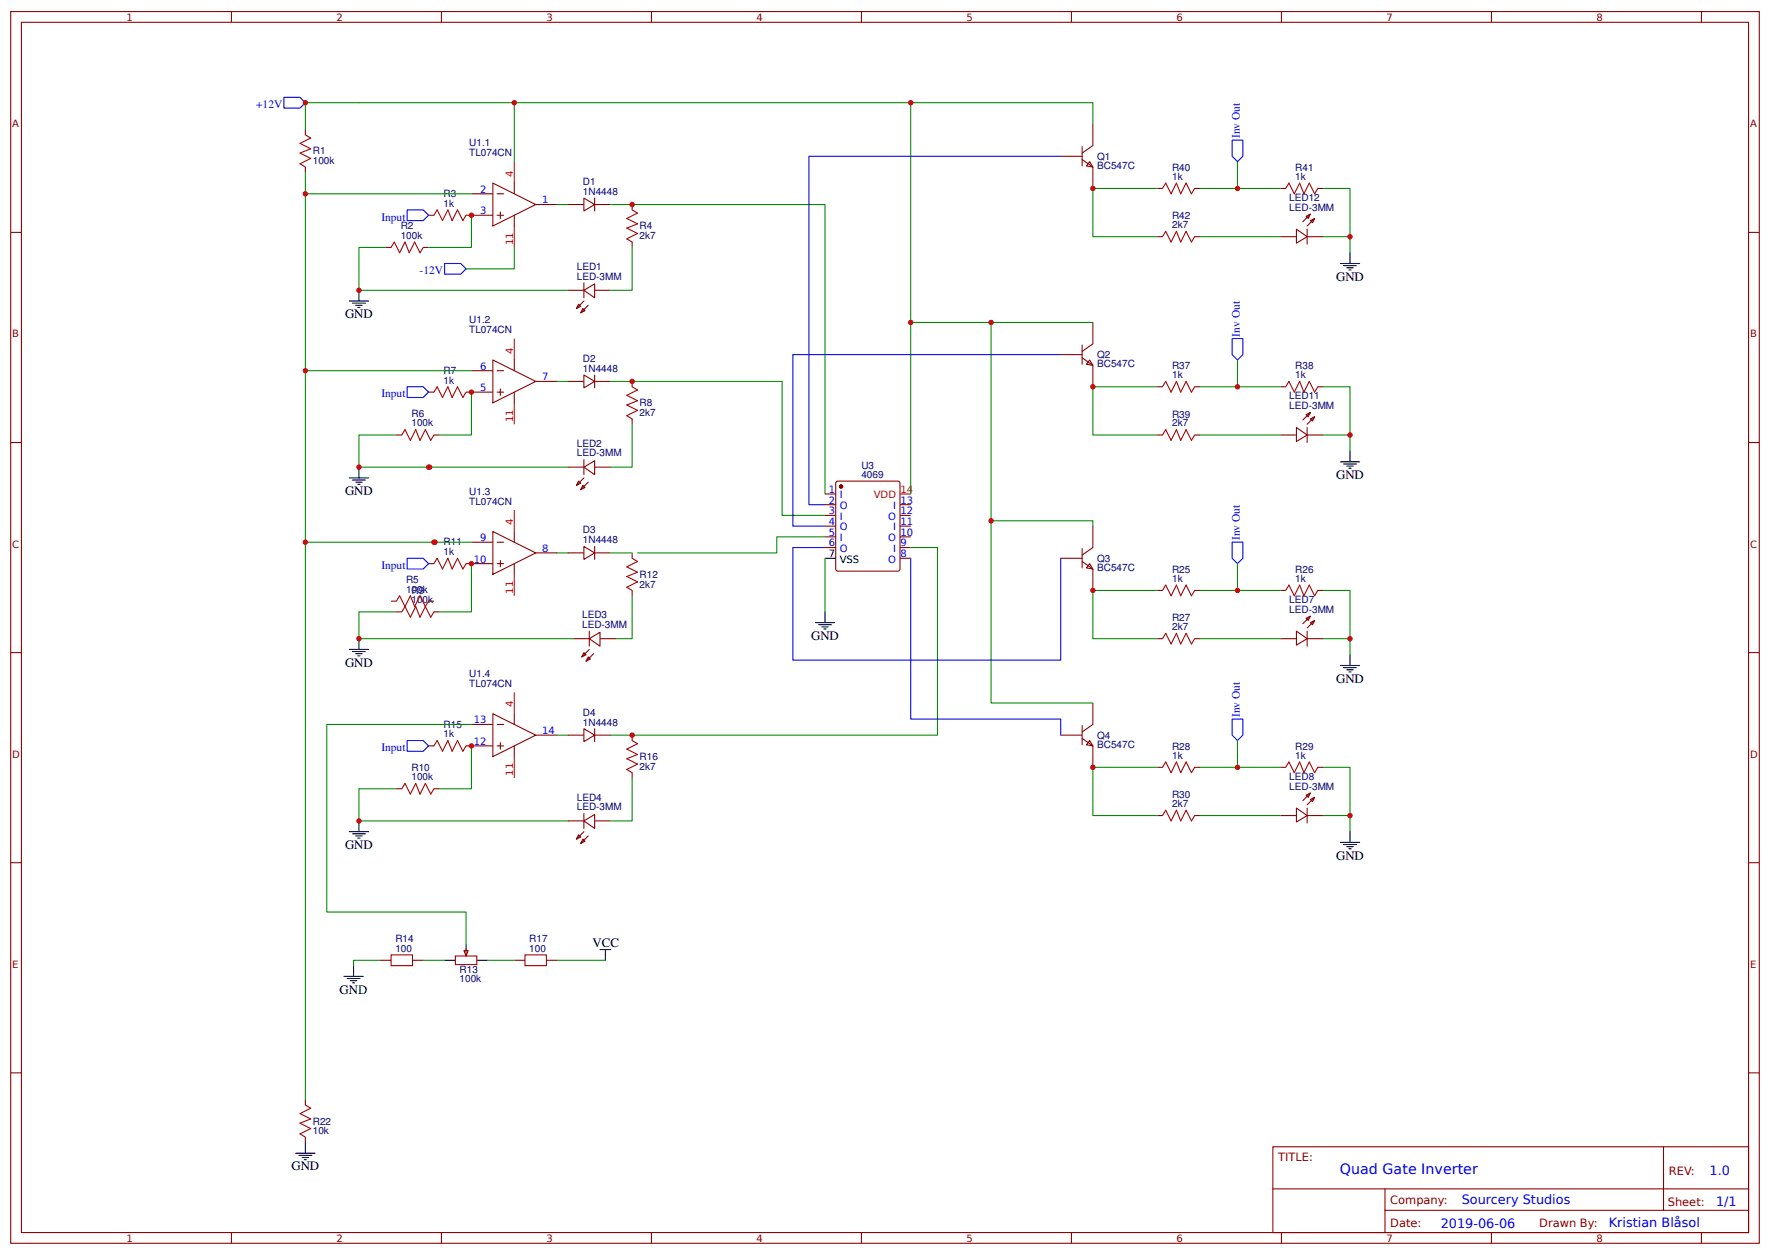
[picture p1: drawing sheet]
<svg xmlns="http://www.w3.org/2000/svg" width="437mm" height="310mm" viewBox="0 0 437 310" stroke-linecap="round" stroke-linejoin="round" font-family="sans-serif">
<g fill="none" stroke="#800" stroke-width=".26">
<path d="M2.6 2.9h431.8v304h-431.8zM5.3 5.5h426.5v298.7h-426.5zM57.1 2.9v2.6M109 2.9v2.6M160.9 2.9v2.6M212.7 2.9v2.6M264.6 2.9v2.6M316.4 2.9v2.6M368.3 2.9v2.6M420.2 2.9v2.6M2.6 57.4h2.7M105.8 53.1h1.4"/>
<path d="M115.1 53.1h6.6M116.4 47.8h5.3M121.7 45.2l10.6 5.3-10.6 5.3zM122.8 47.8h1.6M122.8 53.1h1.6M123.6 52.3v1.6M127 45.2v2.6M127 53.1v2.7M132.3 50.5h5.3M140.2 50.5h4M144.2 48.9l2.6 1.6-2.6 1.6zM146.8 50.5h4"/>
<path d="M146.8 48.9v3.2M156.1 50.5v1.3M156.1 59.7v1.4M431.8 57.4h2.6M140.2 71.6h4M142.9 75.1l.5 .5-1.1 .5zM143.9 76.1l.6 .6-1.1 .5zM144.2 71.6l2.6-1.5v3.4zM144.2 74.3l-1.9 1.8M144.2 69.8v3.7M145.3 75.4l-1.9 1.8M146.8 71.6h4"/>
<path d="M105.8 96.8h1.4M115.1 96.8h6.6M116.4 91.5h5.3M121.7 88.8l10.6 5.3-10.6 5.3zM122.8 91.5h1.6M122.8 96.8h1.6M123.6 96v1.6M127 88.8v2.7M127 96.8v2.6M132.3 94.1h5.3M140.2 94.1h4M144.2 92.6l2.6 1.5-2.6 1.6z"/>
<path d="M146.8 94.1h4M146.8 92.6v3.1M156.1 94.1v1.4M2.6 109.2h2.7M140.2 115.3h4M142.9 118.7l.5 .6-1.1 .5zM143.9 119.8l.6 .5-1.1 .6zM144.2 115.3l2.6-1.6v3.5zM144.2 113.5v3.7M144.2 118l-1.9 1.8M145.3 119l-1.9 1.9M146.8 115.3h4"/>
<path d="M156.1 103.4v1.3M206.4 119l.5-.3h14.8l.5 .3v21.4l-.2 .5-15.1 .1-.5-.3zM431.8 109.2h2.6M105.8 139.1h1.4M115.1 139.1h6.6M116.4 133.8h5.3M121.7 131.2l10.6 5.3-10.6 5.3zM122.8 133.8h1.6M122.8 139.1h1.6M123.6 138.3v1.6M127 131.2v2.6M127 139.1v2.7"/>
<path d="M132.3 136.5h5.3M140.2 136.5h4M144.2 134.9l2.6 1.6-2.6 1.6zM146.8 136.5h4M146.8 134.9v3.2M156.1 136.5v1.3M203.7 121.9h2.7M203.7 124.6h2.7M203.7 127.2h2.7M203.7 129.9h2.7M203.7 132.5h2.7M203.7 135.1h2.7"/>
<path d="M222.2 124.6h2.7M222.2 127.2h2.7M222.2 129.9h2.7M222.2 132.5h2.7M222.2 135.1h2.7M222.2 137.8h2.7M141.6 157.6h3.9M145.5 157.6l2.7-1.5v3.4zM145.5 155.8v3.7M148.2 157.6h3.9M156.1 145.7v1.4M2.6 161.1h2.7"/>
<path d="M116.4 178.8h5.3M121.7 176.2l10.6 5.3-10.6 5.2zM122.8 178.8h1.6M127 176.2v2.6M144.2 179.9l2.6 1.6-2.6 1.5zM144.2 161.1l.5 .5-1 .5zM145.3 162.1l.5 .6-1.1 .5zM145.5 160.3l-1.8 1.8M146.6 161.3l-1.9 1.9M146.8 179.9v3.1M431.8 161.1h2.6M105.8 184.1h1.4"/>
<path d="M115.1 184.1h6.6M122.8 184.1h1.6M123.6 183.3v1.6M127 184.1v2.6M132.3 181.5h5.3M140.2 181.5h4M146.8 181.5h4M156.1 181.5v1.3M156.1 190.7v1.3M2.6 212.9h2.7M140.2 202.6h4M142.9 206.1l.5 .5-1.1 .5z"/>
<path d="M143.9 207.1l.6 .5-1.1 .6zM144.2 202.6l2.6-1.6v3.5zM144.2 200.8v3.7M144.2 205.3l-1.9 1.8M145.3 206.3l-1.9 1.9M146.8 202.6h4M431.8 212.9h2.6M2.6 264.8h2.7M75.4 271.4v1.3M431.8 264.8h2.6M75.4 280.7v1.3M314.3 283.1h117.5v21.1h-117.5z"/>
<path d="M314.4 293.4h117.3M342 298.7h89.7M342 293.4v10.6M410.8 283.1v15.6M57.1 304.2v2.7M109 304.2v2.7M160.9 304.2v2.7M212.7 304.2v2.7M264.6 304.2v2.7M316.4 304.2v2.7M368.3 304.2v2.7M420.2 304.2v2.7"/>
</g>
<path d="M127 39.9v5.3M127 55.8v5.3M127 83.6v5.2M127 99.4v5.3M127 125.9v5.3M222.2 121.9h2.7M127 141.8v5.3M127 170.9v5.3M127 186.7v5.3" fill="none" stroke="#f00" stroke-width=".26"/>
<path d="M107.2 53.1l.7-1.3 1.4 2.7 1.3-2.7 1.1 2.7 1.3-2.7 1.3 2.7 .8-1.4M156.1 51.8l1.3 .8-2.6 1.3 2.6 1.3-2.6 1.1 2.6 1.3-2.6 1.3 1.3 .8M107.2 96.8l.7-1.3 1.4 2.6 1.3-2.6 1.1 2.6 1.3-2.6 1.3 2.6 .8-1.3M156.1 95.5l1.3 .8-2.6 1.3 2.6 1.3-2.6 1.1 2.6 1.3-2.6 1.3 1.3 .8M107.2 139.1l.7-1.3 1.4 2.6 1.3-2.6 1.1 2.6 1.3-2.6 1.3 2.6 .8-1.3M156.1 137.8l1.3 .8-2.6 1.3 2.6 1.3-2.6 1.1 2.6 1.3-2.6 1.3 1.3 .8M107.2 184.1l.7-1.3 1.4 2.6 1.3-2.6 1.1 2.6 1.3-2.6 1.3 2.6 .8-1.3M156.1 182.8l1.3 .8-2.6 1.3 2.6 1.3-2.6 1.1 2.6 1.3-2.6 1.3 1.3 .8M75.4 272.7l1.3 .8-2.6 1.3 2.6 1.4-2.6 1 2.6 1.4-2.6 1.3 1.3 .8" fill="none" stroke="#a00000" stroke-width=".26"/>
<g fill="none" stroke="#080" stroke-width=".26">
<path d="M88.6 25.3h38.4v14.6M127 25.3h97.9v96.6M75.4 47.8h41M137.6 50.5h2.6M150.8 50.5h52.9v71.4M95.2 61.1h-6.6v10.5h51.6M127 61.1v5.3h-11.9M156.1 61.1v10.5h-5.3M75.4 91.5h41M137.6 94.1h2.6M150.8 94.1h42.3v33.1h10.6M156.1 104.7v10.6h-5.3"/>
<path d="M137.6 136.5h2.6M150.8 136.5h5.3M203.7 132.5h-11.9v4h-34.4M203.7 137.8v13.2M224.9 135.1h6.6v46.4h-80.7M97.9 151h-9.3v6.6h53M156.1 147.1v10.5h-4M97.9 194.7h-9.3v7.9h51.6M137.6 181.5h2.6M156.1 192v10.6h-5.3"/>
</g>
<path d="M70.1 24h4l1.3 1.3-1.3 1.4h-4zM100.5 51.8h4l1.3 1.3-1.3 1.4h-4zM109.8 65h4l1.3 1.4-1.3 1.3h-4zM100.5 95.5h4l1.3 1.3-1.3 1.3h-4zM100.5 137.8h4l1.3 1.3-1.3 1.3h-4zM100.5 182.8h4l1.3 1.3-1.3 1.3h-4z" fill="none" stroke="#00f" stroke-width=".26"/>
<g fill="none" stroke="#000" stroke-width=".26">
<path d="M86.3 74.3h4.7M87 74.8h3.2M87.8 75.4h1.6M88.4 75.9h.5M88.6 71.6v2.7M86.3 118h4.7M87 118.5h3.2M87.8 119h1.6M88.4 119.5h.5M88.6 115.3v2.7M203.7 137.8h2.7M88.6 157.6v2.7"/>
<path d="M201.3 153.7h4.8M202.1 154.2h3.2M202.9 154.7h1.6M203.5 155.3h.5M203.7 151v2.7M86.3 160.3h4.7M87 160.8h3.2M87.8 161.3h1.6M88.4 161.9h.5M86.3 205.3h4.7M87 205.8h3.2M87.8 206.3h1.6"/>
<path d="M88.4 206.9h.5M88.6 202.6v2.7M73 284.6h4.8M73.8 285.2h3.2M74.6 285.7h1.6M75.1 286.2h.6M75.4 282v2.6"/>
</g>
<circle cx="207.7" cy="120.1" r=".4" fill="#800" stroke="#800" stroke-width=".26"/>
<path d="M269.1 39.9l.8 1.3-1.6-.2z" fill="#fefefe" stroke="#800" stroke-width=".26"/>
<path d="M261.9 38.6h5.3M267.2 39.4l2.7 1.8v5.3M267.2 36.2v4.8M269.9 30.6v5.3l-2.7 1.9" fill="none" stroke="#800" stroke-width=".26"/>
<path d="M269.1 88.8l.8 1.4-1.6-.3z" fill="#fefefe" stroke="#800" stroke-width=".26"/>
<path d="M269.9 79.6v5.3l-2.7 1.8M261.9 87.5h5.3M267.2 88.3l2.7 1.9v5.3M267.2 85.1v4.8" fill="none" stroke="#800" stroke-width=".26"/>
<path d="M269.1 139.1l.8 1.3-1.6-.2z" fill="#fefefe" stroke="#800" stroke-width=".26"/>
<path d="M261.9 137.8h5.3M267.2 138.6l2.7 1.8v5.3M267.2 135.4v4.8M269.9 129.9v5.2l-2.7 1.9" fill="none" stroke="#800" stroke-width=".26"/>
<path d="M269.1 182.8l.8 1.3-1.6-.3z" fill="#fefefe" stroke="#800" stroke-width=".26"/>
<g fill="none" stroke="#800" stroke-width=".26">
<path d="M75.4 32v1.3M75.4 41.2v1.3M285.8 46.5h1.3M285.8 58.4h1.3M295 46.5h1.3M295 58.4h1.3M316.2 46.5h1.3M316.2 58.4h3.9M320.1 56.6l2.7 1.8-2.7 1.6zM322.5 53.4l1.1-.5-.5 1zM322.8 56.6v3.7M322.8 58.4h4"/>
<path d="M323.6 54.5l1-.6-.5 1.1zM323.6 52.9l-1.9 1.8M324.6 53.9l-1.8 1.9M325.4 46.5h1.4M95.2 61.1h1.4M104.5 61.1h1.3M285.8 95.5h1.3M295 95.5h1.3M316.2 95.5h1.3M325.4 95.5h1.4M97.9 107.4h1.3M107.2 107.4h1.3"/>
<path d="M285.8 107.4h1.3M295 107.4h1.3M316.2 107.4h3.9M320.1 105.5l2.7 1.9-2.7 1.6zM322.5 102.3l1.1-.5-.5 1.1zM322.8 105.5v3.7M322.8 107.4h4M323.6 103.4l1-.5-.5 1zM323.6 101.8l-1.9 1.9M324.6 102.9l-1.8 1.8M96.6 148.4h1.3M97.9 151h1.3"/>
<path d="M105.8 148.4h1.4M107.2 151h1.3M285.8 145.7h1.3M285.8 157.6h1.3M295 145.7h1.3M295 157.6h1.3M316.2 145.7h1.3M316.2 157.6h3.9M320.1 155.8l2.7 1.8-2.7 1.6zM322.5 152.6l1.1-.5-.5 1zM322.8 157.6h4M322.8 155.8v3.7"/>
<path d="M323.6 153.7l1-.6-.5 1.1zM323.6 152.1l-1.9 1.8M324.6 153.1l-1.8 1.9M325.4 145.7h1.4M267.2 179.1v4.7M269.9 173.5v5.3l-2.7 1.9M97.9 194.7h1.3M107.2 194.7h1.3M261.9 181.5h5.3M267.2 182.2l2.7 1.9v5.3M285.8 189.4h1.3M295 189.4h1.3"/>
<path d="M316.2 189.4h1.3M320.1 199.4l2.7 1.9-2.7 1.6zM322.5 196.3l1.1-.6-.5 1.1zM322.8 199.4v3.7M323.6 197.3l1-.5-.5 1.1zM323.6 195.7l-1.9 1.9M324.6 196.8l-1.8 1.8M325.4 189.4h1.4M285.8 201.3h1.3M295 201.3h1.3M316.2 201.3h3.9M322.8 201.3h4"/>
<path d="M93.9 237h2.7M101.9 237h2.6M114.6 234.6h1l-.5 1.4zM115.1 234.1v1.6M127 237h2.6M134.9 237h2.7"/>
</g>
<g fill="none" stroke="#080" stroke-width=".26">
<path d="M88.6 25.3h-13.2v6.7M224.9 25.3h45v5.3M305.6 39.9v6.6M75.4 42.5v228.9M116.4 53.1v8h-10.6M285.8 46.5h-15.9v11.9h15.9M296.3 46.5h19.9M296.3 58.4h19.9M326.8 58.4h6.6v4M326.8 46.5h6.6v11.9M224.9 79.6h45M244.7 79.6v48.9h25.2v1.4"/>
<path d="M116.4 96.8v10.6h-7.9M285.8 95.5h-15.9v11.9h15.9M296.3 95.5h19.9M305.6 88.8v6.7M326.8 95.5h6.6v11.9M97.9 107.4h-9.3v7.9h17.5M105.8 115.3h34.4M296.3 107.4h19.9M326.8 107.4h6.6v3.9M75.4 133.8h41M116.4 139.1v11.9h-7.9M244.7 128.5v45h25.2"/>
<path d="M305.6 139.1v6.6M285.8 145.7h-15.9v11.9h15.9M296.3 145.7h19.9M296.3 157.6h19.9M326.8 157.6h6.6v4M326.8 145.7h6.6v11.9M116.4 178.8h-35.7v46.3h34.4v7.9M116.4 184.1v10.6h-7.9M285.8 189.4h-15.9v11.9h15.9M296.3 189.4h19.9M305.6 182.8v6.6M326.8 189.4h6.6v11.9"/>
<path d="M296.3 201.3h19.9M326.8 201.3h6.6v4M93.9 237h-6.6v1.3M104.5 237h5.3M120.4 237h6.6M137.6 237h11.9"/>
</g>
<g fill="none" stroke="#a00000" stroke-width=".26">
<path d="M75.4 33.3l1.3 .8-2.6 1.3 2.6 1.3-2.6 1.1 2.6 1.3-2.6 1.3 1.3 .8M287.1 46.5l.8-1.3 1.3 2.6 1.3-2.6 1.1 2.6 1.3-2.6 1.3 2.6 .8-1.3M287.1 58.4l.8-1.3 1.3 2.6 1.3-2.6 1.1 2.6 1.3-2.6 1.3 2.6 .8-1.3M317.5 46.5l.8-1.3 1.3 2.6 1.3-2.6 1.1 2.6 1.3-2.6 1.3 2.6 .8-1.3M96.6 61.1l.8-1.4 1.3 2.7 1.3-2.7 1.1 2.7 1.3-2.7 1.3 2.7 .8-1.3M287.1 95.5l.8-1.4 1.3 2.7 1.3-2.7 1.1 2.7 1.3-2.7 1.3 2.7 .8-1.3M317.5 95.5l.8-1.4 1.3 2.7 1.3-2.7 1.1 2.7 1.3-2.7 1.3 2.7 .8-1.3M99.2 107.4l.8-1.4 1.3 2.7 1.4-2.7 1 2.7 1.3-2.7 1.4 2.7 .8-1.3M287.1 107.4l.8-1.4 1.3 2.7 1.3-2.7 1.1 2.7 1.3-2.7 1.3 2.7 .8-1.3M97.9 148.4l.8-1.3 2.6 5.2 1.4-2.6 1 2.6 2.1-3.9M99.2 151l2.1-3.9 1.1 2.6 1.3-2.6 2.7 5.2 .8-1.3M287.1 145.7l.8-1.3 1.3 2.7 1.3-2.7 1.1 2.7 1.3-2.7 1.3 2.7 .8-1.4"/>
<path d="M287.1 157.6l.8-1.3 1.3 2.7 1.3-2.7 1.1 2.7 1.3-2.7 1.3 2.7 .8-1.4M317.5 145.7l.8-1.3 1.3 2.7 1.3-2.7 1.1 2.7 1.3-2.7 1.3 2.7 .8-1.4M99.2 194.7l.8-1.3 1.3 2.6 1.4-2.6 1 2.6 1.3-2.6 1.4 2.6 .8-1.3M287.1 189.4l.8-1.3 1.3 2.6 1.3-2.6 1.1 2.6 1.3-2.6 1.3 2.6 .8-1.3M317.5 189.4l.8-1.3 1.3 2.6 1.3-2.6 1.1 2.6 1.3-2.6 1.3 2.6 .8-1.3M287.1 201.3l.8-1.3 1.3 2.6 1.3-2.6 1.1 2.6 1.3-2.6 1.3 2.6 .8-1.3M96.6 235.7h5.3v2.6h-5.3zM112.4 236h5.3v2.1h-5.3zM129.6 235.7h5.3v2.6h-5.3z"/>
</g>
<g fill="none" stroke="#000" stroke-width=".26">
<path d="M331 65h4.8M331.8 65.6h3.2M332.6 66.1h1.6M333.1 66.6h.5M333.4 62.4v2.6M331 114h4.8M331.8 114.5h3.2M332.6 115h1.6M333.1 115.6h.5M333.4 111.3v2.7M331 164.3h4.8M331.8 164.8h3.2"/>
<path d="M332.6 165.3h1.6M333.1 165.8h.5M333.4 161.6v2.7M331 207.9h4.8M331.8 208.4h3.2M332.6 209h1.6M333.1 209.5h.5M333.4 205.3v2.6M87.3 238.3v2.7M109.8 237h2.6M115.1 233v1.4M117.7 237h2.7"/>
<path d="M148.2 234.4h2.6M149.5 234.4v2.6M84.9 241h4.8M85.7 241.5h3.2M86.5 242h1.6M87 242.6h.6"/>
</g>
<path d="M304.3 34.6h2.6v4l-1.3 1.3-1.3-1.3zM304.3 83.6h2.6v3.9l-1.3 1.3-1.3-1.3zM304.3 133.8h2.6v4l-1.3 1.3-1.3-1.3zM304.3 177.5h2.6v4l-1.3 1.3-1.3-1.3z" fill="none" stroke="#00f" stroke-width=".26"/>
<path d="M261.9 38.6h-62.1v86h3.9M261.9 87.5h-66.1v42.4h7.9M203.7 135.1h-7.9v27.8h66.1v-25.1M224.9 137.8v39.7h37v4" fill="none" stroke="#00c" stroke-width=".26"/>
<g fill="#c00">
<circle cx="116.4" cy="184.1" r=".66"/>
<circle cx="116.4" cy="139.1" r=".66"/>
<circle cx="88.6" cy="115.3" r=".66"/>
<circle cx="88.6" cy="71.6" r=".66"/>
<circle cx="305.6" cy="189.4" r=".66"/>
<circle cx="333.4" cy="201.3" r=".66"/>
<circle cx="269.9" cy="189.4" r=".66"/>
<circle cx="269.9" cy="145.7" r=".66"/>
<circle cx="244.7" cy="79.6" r=".66"/>
<circle cx="224.9" cy="25.3" r=".66"/>
<circle cx="127" cy="25.3" r=".66"/>
<circle cx="156.1" cy="94.1" r=".66"/>
<circle cx="75.4" cy="25.3" r=".66"/>
<circle cx="156.1" cy="50.5" r=".66"/>
<circle cx="156.1" cy="181.5" r=".66"/>
<circle cx="224.9" cy="79.6" r=".66"/>
<circle cx="244.7" cy="128.5" r=".66"/>
<circle cx="333.4" cy="157.6" r=".66"/>
<circle cx="305.6" cy="145.7" r=".66"/>
<circle cx="269.9" cy="95.5" r=".66"/>
<circle cx="333.4" cy="107.4" r=".66"/>
<circle cx="305.6" cy="95.5" r=".66"/>
<circle cx="269.9" cy="46.5" r=".66"/>
<circle cx="333.4" cy="58.4" r=".66"/>
<circle cx="305.6" cy="46.5" r=".66"/>
<circle cx="116.4" cy="53.1" r=".66"/>
<circle cx="107.4" cy="133.8" r=".66"/>
<circle cx="107.2" cy="133.8" r=".66"/>
<circle cx="106.1" cy="115.3" r=".66"/>
<circle cx="105.8" cy="115.3" r=".66"/>
<circle cx="116.4" cy="96.8" r=".66"/>
<circle cx="88.6" cy="157.6" r=".66"/>
<circle cx="88.6" cy="202.6" r=".66"/>
<circle cx="75.4" cy="133.8" r=".66"/>
<circle cx="75.4" cy="91.5" r=".66"/>
<circle cx="75.4" cy="47.8" r=".66"/>
</g>
<text font-size="3.5" fill="#00f" x="330.9" y="289.8">Quad Gate Inverter</text>
<g font-size="3.2">
<text x="329.9" y="69.3">GND</text>
<text x="85.2" y="78.5">GND</text>
<text x="329.9" y="118.2">GND</text>
<text x="85.2" y="122.2">GND</text>
<text x="200.3" y="157.9">GND</text>
<text x="85.2" y="164.5">GND</text>
<text x="329.9" y="168.5">GND</text>
<text x="85.2" y="209.5">GND</text>
<text x="329.9" y="212.1">GND</text>
<text x="146.3" y="233.8">VCC</text>
<text x="83.9" y="245.2">GND</text>
<text x="72" y="288.9">GND</text>
</g>
<g font-size="3.2" fill="#00f">
<text x="422.2" y="290">1.0</text>
<text x="361" y="297.2">Sourcery Studios</text>
<text x="423.8" y="297.7">1/1</text>
<text x="355.8" y="303">2019-06-06</text>
<text x="397.3" y="303">Kristian Blåsol</text>
</g>
<g font-size="2.8" fill="#00f">
<text x="63.3" y="26.7">+12V</text>
<text x="306.2" y="34.1" transform="rotate(-90 306.2 34.1)">Inv Out</text>
<text x="94.2" y="54.5">Input</text>
<text x="103.6" y="67.7">-12V</text>
<text x="306.2" y="83.1" transform="rotate(-90 306.2 83.1)">Inv Out</text>
<text x="94.2" y="98.1">Input</text>
<text x="306.2" y="133.3" transform="rotate(-90 306.2 133.3)">Inv Out</text>
<text x="94.2" y="140.4">Input</text>
<text x="306.2" y="177" transform="rotate(-90 306.2 177)">Inv Out</text>
<text x="94.2" y="185.4">Input</text>
</g>
<g font-size="2.8" fill="#800">
<text x="315.6" y="286.5">TITLE:</text>
<text x="412.1" y="290">REV:</text>
<text x="343.3" y="297.1">Company:</text>
<text x="411.9" y="297.6">Sheet:</text>
<text x="343.3" y="302.9">Date:</text>
<text x="380.1" y="303">Drawn By:</text>
</g>
<g font-size="2.5" fill="#800">
<text x="31.2" y="5.1">1</text>
<text x="83.1" y="5.1">2</text>
<text x="134.9" y="5.1">3</text>
<text x="186.8" y="5.1">4</text>
<text x="238.7" y="5.1">5</text>
<text x="290.5" y="5.1">6</text>
<text x="342.4" y="5.1">7</text>
<text x="394.2" y="5.1">8</text>
<text x="3" y="31.4">A</text>
<text x="432.2" y="31.4">A</text>
<text x="3" y="83.3">B</text>
<text x="432.2" y="83.3">B</text>
<text x="3" y="135.1">C</text>
<text x="432.2" y="135.1">C</text>
<text x="3" y="187">D</text>
<text x="432.2" y="187">D</text>
<text x="3" y="238.9">E</text>
<text x="432.2" y="238.9">E</text>
<text x="31.2" y="306.5">1</text>
<text x="83.1" y="306.5">2</text>
<text x="134.9" y="306.5">3</text>
<text x="186.8" y="306.5">4</text>
<text x="238.7" y="306.5">5</text>
<text x="290.5" y="306.5">6</text>
<text x="342.4" y="306.5">7</text>
<text x="394.2" y="306.5">8</text>
</g>
<g font-size="2.5" fill="#000080">
<text x="77.3" y="40.5">100k</text>
<text x="77.3" y="38.1">R1</text>
<text x="115.9" y="38.6">TL074CN</text>
<text x="115.9" y="36.2">U1.1</text>
<text x="270.9" y="41.7">BC547C</text>
<text x="270.9" y="39.5">Q1</text>
<text x="143.9" y="45.7">D1</text>
<text x="289.4" y="44.4">1k</text>
<text x="289.4" y="42.2">R40</text>
<text x="319.9" y="44.4">1k</text>
<text x="319.9" y="42.2">R41</text>
<text x="109.5" y="51">1k</text>
<text x="109.5" y="48.6">R3</text>
<text x="143.9" y="48.1">1N4448</text>
<text x="318.4" y="49.7">LED12</text>
<text x="318.4" y="52.1">LED-3MM</text>
<text x="99" y="58.9">100k</text>
<text x="99" y="56.6">R2</text>
<text x="158" y="59">2k7</text>
<text x="158" y="56.6">R4</text>
<text x="289.4" y="56.3">2k7</text>
<text x="289.4" y="54.1">R42</text>
<text x="142.4" y="69">LED-3MM</text>
<text x="142.4" y="66.6">LED1</text>
<text x="115.9" y="82.2">TL074CN</text>
<text x="115.9" y="79.8">U1.2</text>
<text x="143.9" y="89.3">D2</text>
<text x="270.9" y="88.4">Q2</text>
<text x="109.5" y="94.7">1k</text>
<text x="109.5" y="92.3">R7</text>
<text x="143.9" y="91.8">1N4448</text>
<text x="270.9" y="90.6">BC547C</text>
<text x="289.4" y="93.3">1k</text>
<text x="289.4" y="91.1">R37</text>
<text x="319.9" y="93.3">1k</text>
<text x="319.9" y="91.1">R38</text>
<text x="158" y="100.3">R8</text>
<text x="318.4" y="98.6">LED11</text>
<text x="318.4" y="101">LED-3MM</text>
<text x="101.6" y="105.3">100k</text>
<text x="101.6" y="102.9">R6</text>
<text x="158" y="102.7">2k7</text>
<text x="289.4" y="105.3">2k7</text>
<text x="289.4" y="103">R39</text>
<text x="142.4" y="112.7">LED-3MM</text>
<text x="142.4" y="110.3">LED2</text>
<text x="212.7" y="118">4069</text>
<text x="212.7" y="115.7">U3</text>
<text x="115.9" y="124.6">TL074CN</text>
<text x="115.9" y="122.1">U1.3</text>
<text x="143.9" y="131.7">D3</text>
<text x="109.5" y="137">1k</text>
<text x="109.5" y="134.6">R11</text>
<text x="143.9" y="134.1">1N4448</text>
<text x="100.3" y="143.9">R5</text>
<text x="158" y="142.6">R12</text>
<text x="270.9" y="140.9">BC547C</text>
<text x="270.9" y="138.7">Q3</text>
<text x="289.4" y="143.6">1k</text>
<text x="289.4" y="141.4">R25</text>
<text x="319.9" y="143.6">1k</text>
<text x="319.9" y="141.4">R26</text>
<text x="100.3" y="146.3">100k</text>
<text x="101.6" y="148.9">100k</text>
<text x="101.6" y="146.5">R9</text>
<text x="158" y="145">2k7</text>
<text x="318.4" y="148.9">LED7</text>
<text x="143.8" y="155">LED-3MM</text>
<text x="143.8" y="152.6">LED3</text>
<text x="289.4" y="155.5">2k7</text>
<text x="289.4" y="153.3">R27</text>
<text x="318.4" y="151.3">LED-3MM</text>
<text x="115.9" y="167.1">U1.4</text>
<text x="115.9" y="169.5">TL074CN</text>
<text x="109.5" y="179.6">R15</text>
<text x="143.9" y="176.7">D4</text>
<text x="143.9" y="179.1">1N4448</text>
<text x="109.5" y="182">1k</text>
<text x="270.9" y="184.5">BC547C</text>
<text x="270.9" y="182.3">Q4</text>
<text x="289.4" y="185.1">R28</text>
<text x="319.9" y="185.1">R29</text>
<text x="101.6" y="190.2">R10</text>
<text x="158" y="190">2k7</text>
<text x="158" y="187.6">R16</text>
<text x="289.4" y="187.3">1k</text>
<text x="319.9" y="187.3">1k</text>
<text x="101.6" y="192.6">100k</text>
<text x="142.4" y="197.6">LED4</text>
<text x="289.4" y="197">R30</text>
<text x="318.4" y="192.5">LED8</text>
<text x="318.4" y="194.9">LED-3MM</text>
<text x="142.4" y="200">LED-3MM</text>
<text x="289.4" y="199.2">2k7</text>
<text x="97.6" y="232.5">R14</text>
<text x="130.7" y="232.5">R17</text>
<text x="97.6" y="234.9">100</text>
<text x="130.7" y="234.9">100</text>
<text x="113.5" y="242.4">100k</text>
<text x="113.5" y="240.2">R13</text>
<text x="77.3" y="280">10k</text>
<text x="77.3" y="277.6">R22</text>
</g>
<g font-size="2.5" fill="#00f">
<text x="118.5" y="47.6">2</text>
<text x="118.5" y="52.9">3</text>
<text x="133.9" y="50.2">1</text>
<text x="118.5" y="91.2">6</text>
<text x="133.9" y="93.9">7</text>
<text x="118.5" y="96.5">5</text>
<text x="204.7" y="121.7">1</text>
<text x="204.7" y="124.3">2</text>
<text x="207.4" y="123">I</text>
<text x="207.4" y="125.6">O</text>
<text x="220.5" y="125.6">I</text>
<text x="222.4" y="124.3">13</text>
<text x="204.7" y="126.9">3</text>
<text x="204.7" y="129.6">4</text>
<text x="207.4" y="128.3">I</text>
<text x="207.4" y="130.9">O</text>
<text x="219.3" y="128.3">O</text>
<text x="220.5" y="130.9">I</text>
<text x="222.4" y="129.6">11</text>
<text x="222.4" y="126.9">12</text>
<text x="118.5" y="133.6">9</text>
<text x="133.9" y="136.2">8</text>
<text x="204.7" y="132.2">5</text>
<text x="204.7" y="134.9">6</text>
<text x="207.4" y="133.6">I</text>
<text x="207.4" y="136.2">O</text>
<text x="219.3" y="133.6">O</text>
<text x="220.5" y="136.2">I</text>
<text x="222.4" y="137.5">8</text>
<text x="222.4" y="134.9">9</text>
<text x="222.4" y="132.2">10</text>
<text x="117" y="138.9">10</text>
<text x="219.3" y="138.9">O</text>
<text x="117" y="178.5">13</text>
<text x="117" y="183.8">12</text>
<text x="133.9" y="181.2">14</text>
</g>
<g font-size="2.5" fill="#f00">
<text x="126.7" y="43.6" transform="rotate(-90 126.7 43.6)">4</text>
<text x="126.7" y="60.5" transform="rotate(-90 126.7 60.5)">11</text>
<text x="126.7" y="87.3" transform="rotate(-90 126.7 87.3)">4</text>
<text x="126.7" y="104.2" transform="rotate(-90 126.7 104.2)">11</text>
<text x="215.8" y="123">VDD</text>
<text x="222.4" y="121.7">14</text>
<text x="126.7" y="129.6" transform="rotate(-90 126.7 129.6)">4</text>
<text x="126.7" y="146.5" transform="rotate(-90 126.7 146.5)">11</text>
<text x="126.7" y="174.6" transform="rotate(-90 126.7 174.6)">4</text>
<text x="126.7" y="191.5" transform="rotate(-90 126.7 191.5)">11</text>
</g>
<g font-size="2.5">
<text x="204.7" y="137.5">7</text>
<text x="207.4" y="138.9">VSS</text>
</g>
</svg>
